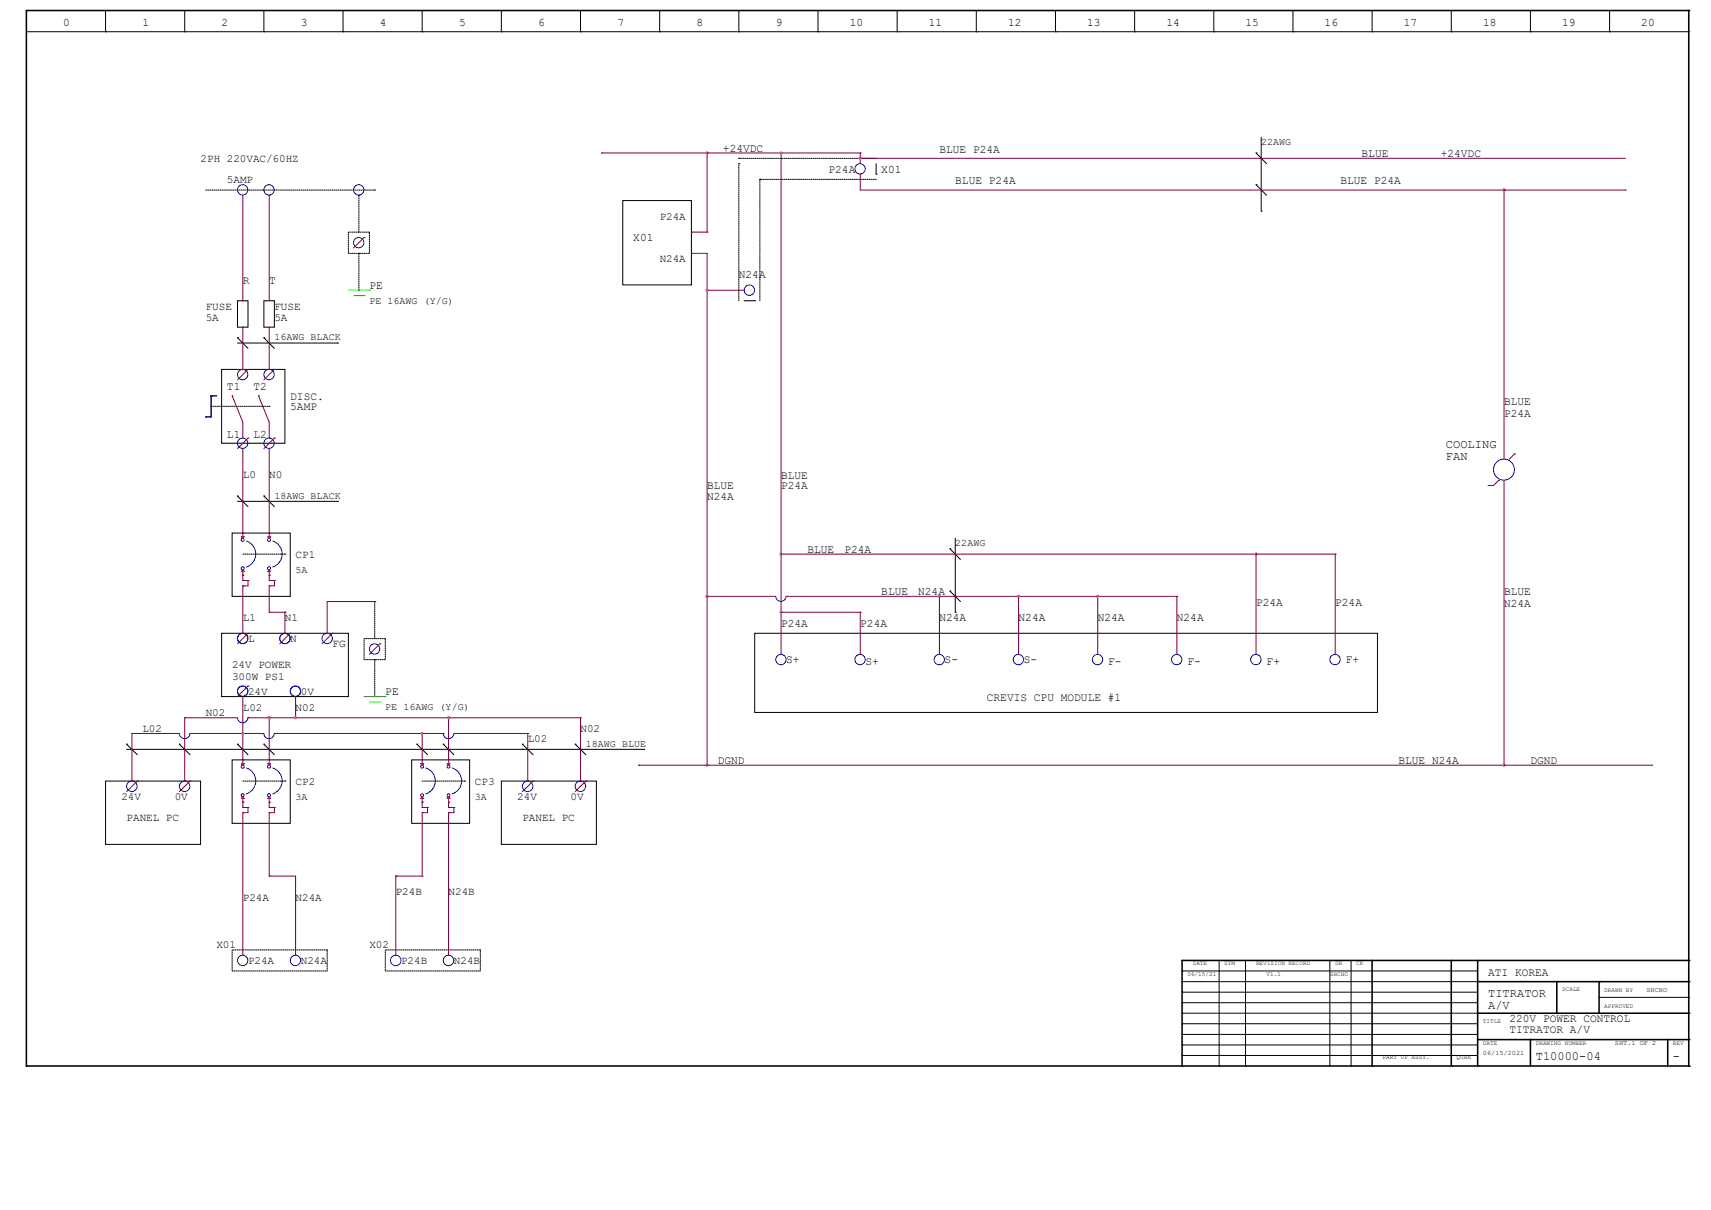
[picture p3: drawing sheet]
<svg xmlns="http://www.w3.org/2000/svg" width="420mm" height="297mm" viewBox="0 0 420 297" stroke-linecap="round" stroke-linejoin="round" font-family="sans-serif">
<g fill="none" stroke="#000" stroke-width=".25">
<path d="M6.5 7.8h408M25.9 7.8h.1M25.9 2.6v5.2M45.3 7.8h.1M45.3 2.6v5.2M64.8 7.8h.1M64.8 2.6v5.2M84.2 7.8h.1M84.2 2.6v5.2M103.6 7.8h.1M103.6 2.6v5.2M123.1 7.8h.1"/>
<path d="M123.1 2.6v5.2M142.5 7.8h.1M142.5 2.6v5.2M161.9 7.8h.1M161.9 2.6v5.2M181.4 7.8h.1M181.4 2.6v5.2M200.8 7.8h.1M200.8 2.6v5.2M220.2 7.8h.1M220.2 2.6v5.2M239.6 7.8h.1"/>
<path d="M239.6 2.6v5.2M259.1 7.8h.1M259.1 2.6v5.2M278.5 7.8h.1M278.5 2.6v5.2M297.9 7.8h.1M297.9 2.6v5.2M317.4 7.8h.1M317.4 2.6v5.2M336.8 7.8h.1M336.8 2.6v5.2M356.2 7.8h.1"/>
<path d="M356.2 2.6v5.2M375.7 7.8h.1M375.7 2.6v5.2M395.1 7.8h.1M395.1 2.6v5.2M414.5 7.8h.1M308.3 37.5h.1M308.3 37.5l2.6 2.7M309.6 33.7v18.1M152.9 49.2h16.8v20.7h-16.8zM215.1 42.8h.1M215.1 40.2v2.6"/>
<path d="M308.3 45.3h.1M308.3 45.3l2.6 2.6M309.6 51.8h.1M58.3 73.8h2.6v6.5h-2.6zM64.8 73.8h2.6v6.5h-2.6zM182.7 73.8h2.6M185.3 73.8h.1M54.4 90.7h15.5v18.1h-15.5zM58.3 82.9h.1M58.3 84.2h24.6M58.3 82.9l2.6 2.6M64.8 82.9h.1"/>
<path d="M64.8 82.9l2.6 2.6M82.9 84.2h.1M57 130.9h14.2v15.5h-14.2zM58.3 121.8h.1M58.3 123.1h24.6M58.3 121.8l2.6 2.6M64.8 121.8h.1M64.8 121.8l2.6 2.6M82.9 123.1h.1M233.2 134.7h.1M233.2 134.7l2.6 2.6M234.5 132.1v18.2"/>
<path d="M54.4 155.4h31.1v15.6h-31.1zM185.3 155.4h152.8v19.5h-152.8zM233.2 145.1h.1M233.2 145.1l2.6 2.6M234.5 150.3h.1M25.9 191.7h23.3v15.6h-23.3zM31.1 182.7h.1M31.1 183.9h126.9M31.1 182.7l2.6 2.6M44 182.7h.1M44 182.7l2.7 2.6M57 186.5h14.2v15.6h-14.2z"/>
<path d="M58.3 182.7h.1M58.3 182.7l2.6 2.6M64.8 182.7h.1M64.8 182.7l2.6 2.6M101 186.5h14.3v15.6h-14.3zM102.3 182.7h.1M102.3 182.7l2.6 2.6M108.8 182.7h.1M108.8 182.7l2.6 2.6M123.1 191.7h23.3v15.6h-23.3zM128.2 183.9h.1M128.2 182.7h.1"/>
<path d="M128.2 182.7l2.7 2.6M141.2 182.7h.1M141.2 182.7l2.6 2.6M158 183.9h.1M290.2 238.3h.1M290.2 238.3h72.5M299.3 235.8v25.9M305.7 235.8v25.9M326.4 235.8v25.9M331.6 235.8v25.9M290.2 241h.1M290.2 243.5h.1"/>
<path d="M290.2 246.1h.1M290.2 248.7h.1M290.2 251.3h.1M290.2 253.9h.1M290.2 256.5h.1M290.2 259.1h.1M290.2 241h72.5M290.2 243.5h72.5M290.2 246.1h72.5M290.2 248.7h72.5M290.2 251.3h72.5M290.2 253.9h72.5"/>
<path d="M290.2 256.5h72.5M290.2 259.1h72.5M392.5 244.8h22M414.5 244.8h.1M299.3 261.7h.1M305.7 261.7h.1M326.4 261.7h.1M331.6 261.7h.1"/>
</g>
<path d="M6.5 2.6h408v259.1h-408zM336.8 235.8v25.9M356.2 235.8v25.9M362.7 235.8v25.9M414.5 235.8h-124.3v25.9M362.7 241h51.8M362.7 248.7h51.8M362.7 255.2h51.8M375.7 255.2v6.5M382.1 241v7.7M392.5 241v7.7M409.4 255.2v6.5" fill="none" stroke="#000" stroke-width=".38"/>
<g fill="#000">
<circle cx="414.5" cy="2.6" r=".19"/>
<circle cx="414.5" cy="235.8" r=".19"/>
<circle cx="375.7" cy="255.2" r=".19"/>
<circle cx="382.1" cy="241" r=".19"/>
<circle cx="392.5" cy="241" r=".19"/>
<circle cx="409.4" cy="255.2" r=".19"/>
<circle cx="414.5" cy="241" r=".19"/>
<circle cx="414.5" cy="248.7" r=".19"/>
<circle cx="414.5" cy="255.2" r=".19"/>
<circle cx="6.5" cy="261.7" r=".19"/>
<circle cx="290.2" cy="261.7" r=".19"/>
<circle cx="336.8" cy="261.7" r=".19"/>
<circle cx="356.2" cy="261.7" r=".19"/>
<circle cx="362.7" cy="261.7" r=".19"/>
<circle cx="414.5" cy="261.7" r=".19"/>
</g>
<g fill="none" stroke="#000" stroke-width=".25" stroke-dasharray=".3 .3">
<path d="M181.4 38.9h.1M215.1 38.9h-33.7M50.5 46.7h41.5M85.5 57h5.2v5.2h-5.2zM88.1 57v-9.1M88.1 47.9h.1M92 46.7h.1M181.4 40.2h.1M186.5 44h.1M215.1 44h-28.6M88.1 71.2v-9M88.1 62.2h.1"/>
<path d="M181.4 73.8v-33.6M186.5 73.8v-29.8M51.8 99.7h14.3M66.1 99.7h.1M59.6 136h10.3M69.9 136h.1M89.4 156.8h5.2v5.1h-5.2zM92 156.8v-9.1M92 147.7h.1M92 171v-9.1M92 161.9h.1M59.6 191.7h10.3"/>
<path d="M69.9 191.7h.1M103.6 191.7h10.4M114 191.7h.1M57 233.2h23.3v5.1h-23.3zM94.6 233.2h23.3v5.1h-23.3z"/>
</g>
<g fill="none" stroke="#00f" stroke-width=".25">
<path d="M60.5 132.8a3.4 3.4 0 0 1 2.3 3.2 3.4 3.4 0 0 1-2.3 3.2M67 132.8a3.4 3.4 0 0 1 2.3 3.2 3.4 3.4 0 0 1-2.4 3.2M193 146.4a1.27 1.27 0 0 1-1.3 1.2 1.27 1.27 0 0 1-1.3-1.2M60.8 176.2a1.27 1.27 0 0 1-1.2 1.2 1.27 1.27 0 0 1-1.3-1.2M46.6 180a1.28 1.28 0 0 1-1.3 1.3 1.28 1.28 0 0 1-1.3-1.3M60.5 188.5a3.3 3.3 0 0 1 2.3 3.2 3.3 3.3 0 0 1-2.3 3.2M67 188.5a3.3 3.3 0 0 1 2.3 3.2 3.3 3.3 0 0 1-2.4 3.2M67.3 180a1.27 1.27 0 0 1-1.2 1.3 1.28 1.28 0 0 1-1.3-1.3M104.5 188.5a3.3 3.3 0 0 1 2.3 3.2 3.3 3.3 0 0 1-2.3 3.2M111 188.5a3.3 3.3 0 0 1 2.3 3.2 3.3 3.3 0 0 1-2.3 3.2M111.4 180a1.28 1.28 0 0 1-1.3 1.3 1.28 1.28 0 0 1-1.3-1.3"/>
<circle cx="59.6" cy="46.6" r="1.27"/>
<circle cx="66" cy="46.6" r="1.27"/>
<circle cx="88.1" cy="59.6" r="1.27"/>
<circle cx="88.1" cy="46.6" r="1.27"/>
<circle cx="211.1" cy="41.4" r="1.27"/>
<circle cx="183.9" cy="71.2" r="1.27"/>
<circle cx="59.6" cy="91.9" r="1.27"/>
<circle cx="66" cy="91.9" r="1.27"/>
<circle cx="59.6" cy="108.8" r="1.27"/>
<circle cx="66" cy="108.8" r="1.27"/>
<circle cx="369.2" cy="115.3" r="2.57"/>
<circle cx="59.6" cy="132.5" r=".38"/>
<circle cx="59.6" cy="139.5" r=".38"/>
<circle cx="66" cy="132.5" r=".38"/>
<circle cx="66" cy="139.5" r=".38"/>
<circle cx="59.6" cy="156.7" r="1.27"/>
<circle cx="69.9" cy="156.7" r="1.27"/>
<circle cx="80.3" cy="156.7" r="1.27"/>
<circle cx="91.9" cy="159.3" r="1.27"/>
<circle cx="59.6" cy="169.7" r="1.27"/>
<circle cx="72.5" cy="169.7" r="1.27"/>
<circle cx="191.7" cy="161.9" r="1.27"/>
<circle cx="211.1" cy="161.9" r="1.27"/>
<circle cx="230.5" cy="161.9" r="1.27"/>
<circle cx="250" cy="161.9" r="1.27"/>
<circle cx="269.4" cy="161.9" r="1.27"/>
<circle cx="288.8" cy="161.9" r="1.27"/>
<circle cx="308.3" cy="161.9" r="1.27"/>
<circle cx="327.7" cy="161.9" r="1.27"/>
<circle cx="32.4" cy="193" r="1.29"/>
<circle cx="45.3" cy="193" r="1.29"/>
<circle cx="59.6" cy="188.2" r=".38"/>
<circle cx="59.6" cy="195.2" r=".38"/>
<circle cx="66" cy="195.2" r=".38"/>
<circle cx="66" cy="188.2" r=".38"/>
<circle cx="103.6" cy="188.2" r=".36"/>
<circle cx="103.6" cy="195.2" r=".36"/>
<circle cx="110.1" cy="188.2" r=".36"/>
<circle cx="110.1" cy="195.2" r=".36"/>
<circle cx="129.5" cy="193" r="1.29"/>
<circle cx="142.5" cy="193" r="1.29"/>
<circle cx="59.6" cy="235.8" r="1.27"/>
<circle cx="72.5" cy="235.8" r="1.27"/>
<circle cx="97.1" cy="235.8" r="1.29"/>
<circle cx="110.1" cy="235.8" r="1.29"/>
</g>
<path d="M85.5 71.2h5.2M86.8 72.6h2.6M89.4 72.6h.1M90.7 71.2h.1M89.4 171h5.2M90.7 172.3h2.6M93.3 172.3h.1M94.6 171h.1" fill="none" stroke="#0f0" stroke-width=".25"/>
<g fill="#f00" stroke="#f00" stroke-width=".25">
<path d="M59.2 131.7h.8l-.4 .4z"/>
<path d="M59.2 140.3l.4-.4 .4 .4z"/>
<path d="M59.2 187.5h.8l-.4 .3z"/>
<path d="M59.2 196l.4-.4 .4 .4z"/>
<path d="M103.3 187.5h.7l-.4 .3z"/>
<path d="M103.3 196l.3-.4 .4 .4z"/>
<path d="M65.7 131.7h.8l-.4 .4z"/>
<path d="M66.1 139.9l.4 .4h-.8z"/>
<path d="M65.7 187.5h.8l-.4 .3z"/>
<path d="M66.1 195.6l.4 .4h-.8z"/>
<path d="M109.7 187.5h.8l-.4 .3z"/>
<path d="M109.7 196l.4-.4 .4 .4z"/>
</g>
<g fill="none" stroke="#f00" stroke-width=".25">
<path d="M59.6 130.9h.1M59.6 130.9v1.2M59.6 139.9v1.3M66.1 130.9h.1M66.1 130.9v1.2M66.1 139.9v1.3M59.6 141.2h.1M66.1 141.2h.1M59.6 186.5h.1M59.6 196.9h.1M59.6 186.5v1.3M59.6 195.6v1.3"/>
<path d="M66.1 186.5h.1M66.1 196.9h.1M66.1 186.5v1.3M66.1 195.6v1.3M103.6 186.5h.1M103.6 196.9h.1M103.6 186.5v1.3M103.6 195.6v1.3M110.1 186.5h.1M110.1 196.9h.1M110.1 186.5v1.3M110.1 195.6v1.3"/>
</g>
<g fill="none" stroke="#800040" stroke-width=".25">
<path d="M147.7 37.5h.1M147.7 37.5h63.5M173.6 37.5h.1M173.6 37.5v19.5M191.7 37.5h.1M191.7 37.5v123.1M211.2 38.9h.1M211.2 37.5h.1M211.2 37.5v2.7M211.2 38.9h187.8M89.4 58.3h.1M89.4 58.3l-2.6 2.6"/>
<path d="M169.7 57h.1M169.7 57h3.9M173.6 57h.1M211.2 42.8h.1M211.2 42.8v3.9h158M369.2 46.7h.1M169.7 62.2h.1M169.7 62.2h3.9v125.6M173.6 71.2h.1M173.6 71.2h9.1M59.6 80.3h.1M59.6 80.3v10.4"/>
<path d="M60.9 90.7h.1M60.9 90.7l-2.6 2.6M67.4 90.7h.1M67.4 90.7l-2.6 2.6M59.6 110.1v20.8M59.6 130.9h.1M191.7 136h.1M191.7 136h136M308.3 136h.1M308.3 136v24.6M327.7 136h.1M327.7 136v24.6"/>
<path d="M60.9 155.4h.1M60.9 155.4l-2.6 2.6M71.2 155.4h.1M71.2 155.4l-2.5 2.6M173.6 146.4h.1M173.6 146.4h16.8M191.7 150.3h.1M191.7 150.3h19.5M193 146.4h95.9M211.2 150.3h.1M211.2 150.3v10.3M230.6 146.4h.1"/>
<path d="M230.6 146.4v14.2M250 146.4h.1M250 146.4v14.2M269.5 146.4h.1M269.5 146.4v14.2M288.9 146.4h.1M288.9 146.4v14.2M59.6 171v15.5M60.9 168.4h.1M60.9 168.4l-2.6 2.6M66.1 176.2h.1M66.1 176.2v10.3"/>
<path d="M66.1 176.2h44M72.6 176.2h.1M72.6 171v5.2M110.1 176.2h.1M110.1 176.2v10.3M191.7 160.6h.1M211.2 160.6h.1M59.6 196.9h.1M59.6 198.2h.1M59.6 199.5h.1M59.6 180h.1M59.6 186.5h.1"/>
<path d="M59.6 196.9v1.3M59.6 199.5v35M59.6 198.2h1.3M59.6 180h5.2M60.9 198.2h.1M60.9 198.2v1.3h-1.3M66.1 196.9h.1M66.1 198.2h.1M66.1 199.5h.1M66.1 196.9v1.3M66.1 199.5v15.6M66.1 198.2h1.3"/>
<path d="M67.4 198.2h.1M67.4 180h.1M67.4 198.2v1.3h-1.3M67.4 180h36.2M103.6 196.9h.1M103.6 198.2h.1M103.6 199.5h.1M103.6 180h.1M103.6 198.2h1.3M103.6 180v6.5M103.6 196.9v1.3M103.6 199.5v15.6"/>
<path d="M104.9 198.2h.1M104.9 198.2v1.3h-1.3M110.1 196.9h.1M110.1 198.2h.1M110.1 199.5h.1M110.1 196.9v1.3M110.1 199.5v35M110.1 198.2h1.3M111.4 198.2h.1M111.4 198.2v1.3h-1.3M156.8 187.8h.1M156.8 187.8h212.4"/>
<path d="M173.6 187.8h.1M66.1 215.1h.1M66.1 215.1h6.5v19.4M97.2 215.1h.1M97.2 215.1v19.4M97.2 215.1h6.4M103.6 215.1h.1M59.6 234.5h.1M72.6 234.5h.1M110.1 234.5h.1"/>
</g>
<g fill="#f0f" stroke="#f0f" stroke-width=".25">
<circle cx="173.6" cy="37.5" r=".25"/>
<circle cx="369.2" cy="46.6" r=".24"/>
<circle cx="308.3" cy="136" r=".24"/>
<circle cx="191.7" cy="136" r=".24"/>
<circle cx="173.6" cy="146.4" r=".25"/>
<circle cx="173.6" cy="71.2" r=".25"/>
<circle cx="191.7" cy="37.5" r=".24"/>
<circle cx="369.2" cy="187.8" r=".24"/>
<circle cx="173.6" cy="187.8" r=".25"/>
<circle cx="211.1" cy="38.8" r=".24"/>
<circle cx="230.6" cy="146.4" r=".24"/>
<circle cx="269.4" cy="146.4" r=".24"/>
<circle cx="250" cy="146.4" r=".24"/>
<circle cx="191.7" cy="150.2" r=".24"/>
<circle cx="66" cy="176.1" r=".25"/>
<circle cx="110.1" cy="176.1" r=".24"/>
<circle cx="72.5" cy="176.1" r=".25"/>
</g>
<path d="M51.8 97.2v5.1" fill="none" stroke="#00f" stroke-width=".38"/>
<circle cx="51.8" cy="97.2" r=".19" fill="#00f"/>
<path d="M51.8 97.2h1.3" fill="none" stroke="#00f" stroke-width=".38"/>
<circle cx="51.8" cy="97.2" r=".19" fill="#00f"/>
<path d="M57 97.2h.1M57 97.2l2.6 6.4M63.5 97.2h.1M63.5 97.2l2.6 6.4" fill="none" stroke="#800040" stroke-width=".25"/>
<path d="M50.5 102.3h1.3" fill="none" stroke="#00f" stroke-width=".38"/>
<circle cx="50.5" cy="102.3" r=".19" fill="#00f"/>
<g fill="none" stroke="#800040" stroke-width=".25">
<path d="M59.6 47.9v25.9M66.1 47.9h.1M66.1 47.9v25.9M369.2 46.7h.1M369.2 46.7v66M369.2 46.7h29.8M399 46.7h.1M59.6 73.8h.1M66.1 90.7h.1M66.1 80.3v10.4M59.6 107.5h.1M59.6 103.6v3.9"/>
<path d="M60.9 107.5h.1M60.9 107.5l-2.6 2.6M66.1 107.5h.1M66.1 103.6v3.9M66.1 110.1v20.8M67.4 107.5h.1M67.4 107.5l-2.6 2.6M365.3 119.2h.1M367.9 117.9h.1M367.9 117.9l-1.3 1.3h-1.3M369.2 117.9v69.9M371.8 111.4h.1"/>
<path d="M371.8 111.4l-1.3 1.3M66.1 130.9h.1M59.6 141.2h.1M59.6 142.5h.1M59.6 143.8h.1M59.6 141.2v1.3M59.6 143.8v11.6M59.6 142.5h1.3M60.9 142.5h.1M60.9 142.5v1.3h-1.3M66.1 141.2h.1M66.1 142.5h.1"/>
<path d="M66.1 143.8h.1M66.1 150.3h.1M66.1 141.2v1.3M66.1 143.8v6.5M66.1 142.5h1.3M66.1 150.3h3.8M67.4 142.5h.1M67.4 142.5v1.3h-1.3M69.9 150.3h.1M69.9 150.3v5.1M80.3 155.4h.1M81.6 155.4h.1"/>
<path d="M81.6 155.4l-2.6 2.6M92 147.7h.1M92 147.7h-11.7v7.7M93.3 158h.1M93.3 158l-2.6 2.6M45.3 176.2h.1M45.3 176.2v15.5M45.3 176.2h13M60.9 176.2h.1M60.9 176.2h5.2M110.1 176.2h32.4M142.5 176.2h.1"/>
<path d="M142.5 176.2v15.5M32.4 180h.1M32.4 191.7h.1M32.4 180h11.6M32.4 180v11.7M33.7 191.7h.1M33.7 191.7l-2.6 2.6M45.3 191.7h.1M46.7 191.7h.1M46.7 180h.1M46.7 191.7l-2.7 2.6M46.7 180h12.9"/>
<path d="M103.6 180h5.2M108.8 180h.1M111.4 180h18.1M129.5 180h.1M129.5 191.7h.1M129.5 180v11.7M130.9 191.7h.1M130.9 191.7l-2.7 2.6M142.5 191.7h.1M143.8 191.7h.1M143.8 191.7l-2.6 2.6M369.2 187.8h.1"/>
<path d="M369.2 187.8h36.3M405.5 187.8h.1"/>
</g>
<g fill="#f0f" stroke="#f0f" stroke-width=".25">
<circle cx="59.6" cy="180" r=".25"/>
<circle cx="103.6" cy="180" r=".24"/>
<circle cx="173.6" cy="37.5" r=".25"/>
<circle cx="369.2" cy="46.6" r=".24"/>
<circle cx="308.3" cy="136" r=".24"/>
<circle cx="191.7" cy="136" r=".24"/>
<circle cx="173.6" cy="146.4" r=".25"/>
<circle cx="173.6" cy="71.2" r=".25"/>
<circle cx="191.7" cy="37.5" r=".24"/>
<circle cx="369.2" cy="187.8" r=".24"/>
<circle cx="173.6" cy="187.8" r=".25"/>
<circle cx="211.1" cy="38.8" r=".24"/>
<circle cx="230.6" cy="146.4" r=".24"/>
<circle cx="269.4" cy="146.4" r=".24"/>
<circle cx="250" cy="146.4" r=".24"/>
<circle cx="191.7" cy="150.2" r=".24"/>
<circle cx="66" cy="176.1" r=".25"/>
<circle cx="110.1" cy="176.1" r=".24"/>
<circle cx="72.5" cy="176.1" r=".25"/>
</g>
<g font-size="3.1">
<text x="377" y="260.2">T10000-04</text>
<text x="410.6" y="260.2">-</text>
</g>
<g font-size="3">
<text x="354.9" y="109.9">COOLING</text>
<text x="354.9" y="112.9">FAN</text>
<text x="365.3" y="244.6">TITRATOR</text>
<text x="365.3" y="247.6">A/V</text>
</g>
<g font-size="2.8">
<text x="15.5" y="6.4">0</text>
<text x="35" y="6.4">1</text>
<text x="54.4" y="6.4">2</text>
<text x="73.8" y="6.4">3</text>
<text x="93.3" y="6.4">4</text>
<text x="112.7" y="6.4">5</text>
<text x="132.1" y="6.4">6</text>
<text x="151.6" y="6.4">7</text>
<text x="171" y="6.4">8</text>
<text x="190.4" y="6.4">9</text>
<text x="208.6" y="6.4">10</text>
<text x="228" y="6.4">11</text>
<text x="247.4" y="6.4">12</text>
<text x="266.9" y="6.4">13</text>
<text x="286.3" y="6.4">14</text>
<text x="305.7" y="6.4">15</text>
<text x="325.2" y="6.4">16</text>
<text x="344.6" y="6.4">17</text>
<text x="364" y="6.4">18</text>
<text x="383.5" y="6.4">19</text>
<text x="402.9" y="6.4">20</text>
<text x="177.5" y="37.2">+24VDC</text>
<text x="230.6" y="37.5">BLUE P24A</text>
<text x="334.2" y="38.5">BLUE</text>
<text x="353.7" y="38.5">+24VDC</text>
<text x="203.4" y="42.4">P24A</text>
<text x="216.3" y="42.4">X01</text>
<text x="234.5" y="45.3">BLUE P24A</text>
<text x="329" y="45.3">BLUE P24A</text>
<text x="155.4" y="59.2">X01</text>
<text x="59.6" y="69.6">R</text>
<text x="66.1" y="69.6">T</text>
<text x="90.7" y="70.9">PE</text>
<text x="181.4" y="68.3">N24A</text>
<text x="55.7" y="95.8">T1</text>
<text x="62.2" y="95.8">T2</text>
<text x="71.2" y="100.7">5AMP</text>
<text x="71.2" y="98.1">DISC.</text>
<text x="369.2" y="99.4">BLUE</text>
<text x="55.7" y="107.4">L1</text>
<text x="62.2" y="107.4">L2</text>
<text x="369.2" y="102.2">P24A</text>
<text x="191.7" y="117.5">BLUE</text>
<text x="173.6" y="122.7">N24A</text>
<text x="173.6" y="120.1">BLUE</text>
<text x="191.7" y="120.1">P24A</text>
<text x="198.2" y="135.7">BLUE</text>
<text x="207.3" y="135.7">P24A</text>
<text x="216.3" y="146.1">BLUE</text>
<text x="225.4" y="146.1">N24A</text>
<text x="308.3" y="148.6">P24A</text>
<text x="327.7" y="148.6">P24A</text>
<text x="369.2" y="146.1">BLUE</text>
<text x="369.2" y="148.9">N24A</text>
<text x="191.7" y="153.8">P24A</text>
<text x="211.2" y="153.8">P24A</text>
<text x="230.6" y="152.5">N24A</text>
<text x="250" y="152.5">N24A</text>
<text x="269.5" y="152.5">N24A</text>
<text x="288.9" y="152.5">N24A</text>
<text x="193" y="162.9">S+</text>
<text x="212.4" y="163.2">S+</text>
<text x="231.9" y="162.9">S-</text>
<text x="251.3" y="162.9">S-</text>
<text x="272" y="163.2">F-</text>
<text x="291.5" y="163.2">F-</text>
<text x="310.9" y="163.2">F+</text>
<text x="330.3" y="162.9">F+</text>
<text x="94.6" y="170.6">PE</text>
<text x="242.2" y="172">CREVIS CPU MODULE #1</text>
<text x="176.2" y="187.5">DGND</text>
<text x="343.3" y="187.5">BLUE N24A</text>
<text x="375.7" y="187.5">DGND</text>
<text x="365.3" y="239.6">ATI KOREA</text>
<text x="370.5" y="251">220V POWER CONTROL</text>
<text x="370.5" y="253.5">TITRATOR A/V</text>
</g>
<g font-size="2.7">
<text x="49.2" y="39.7">2PH 220VAC/60HZ</text>
<text x="55.7" y="44.9">5AMP</text>
<text x="161.9" y="54">P24A</text>
<text x="161.9" y="64.3">N24A</text>
<text x="50.5" y="76">FUSE</text>
<text x="67.4" y="76">FUSE</text>
<text x="50.5" y="78.7">5A</text>
<text x="67.4" y="78.7">5A</text>
<text x="59.6" y="117.4">L0</text>
<text x="66.1" y="117.4">N0</text>
<text x="72.6" y="136.9">CP1</text>
<text x="59.6" y="152.4">L1</text>
<text x="69.9" y="152.4">N1</text>
<text x="60.9" y="157.6">L</text>
<text x="71.3" y="157.6">N</text>
<text x="81.6" y="158.9">FG</text>
<text x="57" y="164.1">24V POWER</text>
<text x="57" y="166.8">300W PS1</text>
<text x="60.9" y="170.6">24V</text>
<text x="73.8" y="170.6">0V</text>
<text x="35" y="179.6">L02</text>
<text x="50.5" y="175.7">N02</text>
<text x="59.6" y="174.5">L02</text>
<text x="72.6" y="174.5">N02</text>
<text x="142.5" y="179.6">N02</text>
<text x="129.5" y="182.2">L02</text>
<text x="29.8" y="196.5">24V</text>
<text x="42.9" y="196.3">0V</text>
<text x="72.6" y="192.6">CP2</text>
<text x="116.6" y="192.6">CP3</text>
<text x="127" y="196.5">24V</text>
<text x="140" y="196.3">0V</text>
<text x="31.1" y="201.6">PANEL PC</text>
<text x="128.2" y="201.6">PANEL PC</text>
<text x="59.6" y="221.1">P24A</text>
<text x="72.6" y="221.1">N24A</text>
<text x="97.2" y="219.8">P24B</text>
<text x="110.1" y="219.8">N24B</text>
<text x="53.1" y="232.7">X01</text>
<text x="90.7" y="232.7">X02</text>
<text x="60.9" y="236.6">P24A</text>
<text x="73.8" y="236.6">N24A</text>
<text x="98.5" y="236.6">P24B</text>
<text x="111.4" y="236.6">N24B</text>
</g>
<g font-size="2.5">
<text x="309.6" y="35.6">22AWG</text>
<text x="90.7" y="74.5">PE 16AWG (Y/G)</text>
<text x="67.4" y="83.6">16AWG BLACK</text>
<text x="67.4" y="122.4">18AWG BLACK</text>
<text x="234.5" y="134.1">22AWG</text>
<text x="72.6" y="140.5">5A</text>
<text x="94.6" y="174.2">PE 16AWG (Y/G)</text>
<text x="143.8" y="183.3">18AWG BLUE</text>
<text x="72.6" y="196.3">3A</text>
<text x="116.6" y="196.3">3A</text>
</g>
<g font-size="1.7">
<text x="404.2" y="243.5">SHCHO</text>
<text x="396.4" y="256.5">SHT.1 OF 2</text>
<text x="364" y="259.1">06/15/2021</text>
</g>
<g font-size="1.5">
<text x="291.5" y="239.6">06/15/21</text>
<text x="292.8" y="237">DATE</text>
<text x="300.5" y="237">SYM</text>
<text x="308.3" y="237">REVISION RECORD</text>
<text x="310.9" y="239.6">V1.1</text>
<text x="326.4" y="239.6">SHCHO</text>
<text x="327.7" y="237">DR</text>
<text x="332.9" y="237">CK</text>
<text x="383.5" y="243.2">SCALE</text>
<text x="393.8" y="243.5">DRAWN BY</text>
<text x="364" y="251">TITLE</text>
<text x="393.8" y="247.4">APPROVED</text>
<text x="364" y="256.4">DATE</text>
<text x="377" y="256.4">DRAWING NUMBER</text>
<text x="410.6" y="256.4">REV</text>
<text x="339.4" y="260.1">PART OF ASSY.</text>
<text x="357.5" y="260.1">QUAN</text>
</g>
</svg>
